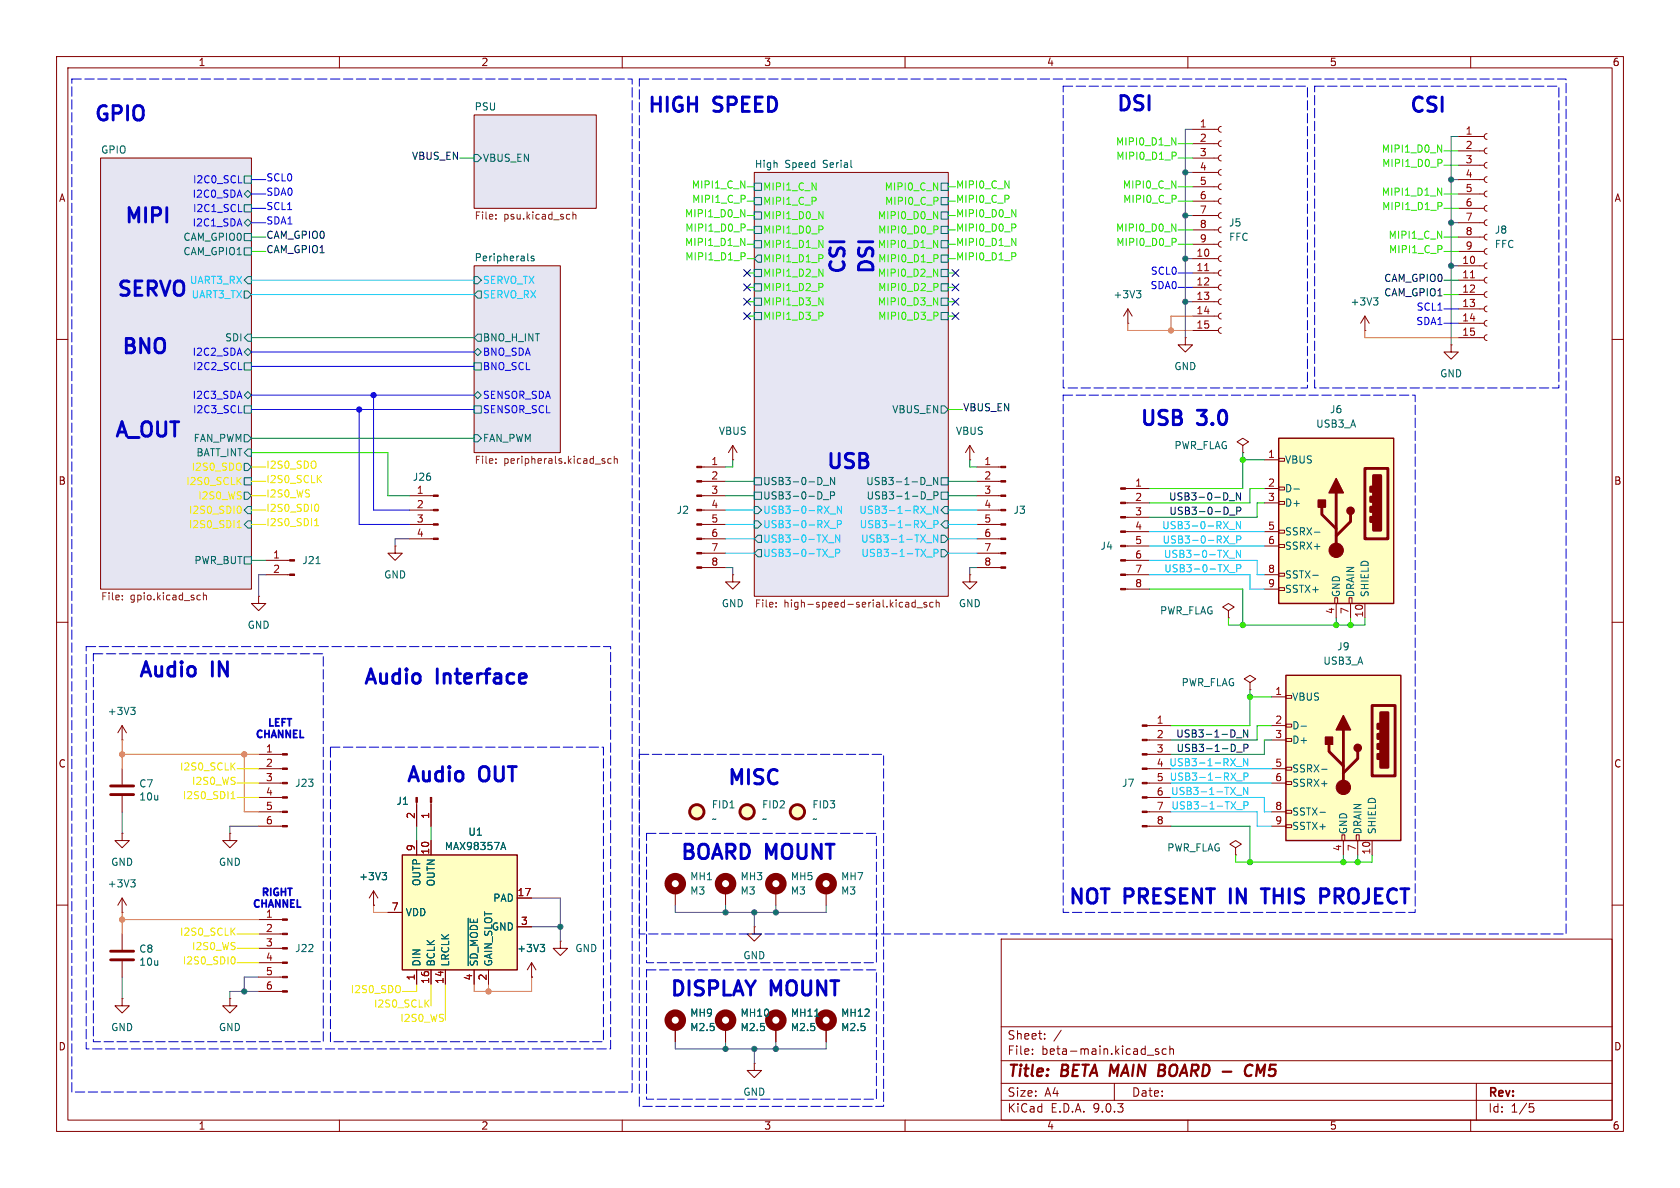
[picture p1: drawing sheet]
<svg xmlns="http://www.w3.org/2000/svg" width="297mm" height="210mm" viewBox="0 0 297 210" stroke-linecap="round" stroke-linejoin="round" font-family="sans-serif">
<g fill="none" stroke="#840000" stroke-width=".18">
<path d="M10 10h277v190h-277zM12 12h273v186h-273zM60 10v2M110 10v2M160 10v2M210 10v2M260 10v2M17.8 27.9h26.6v76.2h-26.6zM83.8 20.3h21.6v16.5h-21.6zM133.3 30.5h34.3v74.9h-34.3zM83.8 47h15.3v33h-15.3zM10 60h2"/>
<path d="M285 60h2M47 99.1h4.2M69.8 96.5v1.3h1.3l-1.3 1.3-1.2-1.3h1.2M69.8 96.5h.1M10 110h2M47 101.6h4.2M285 110h2M146 157.5v2.5M10 160h2M133.3 163.8v1.3h1.3l-1.3 1.3-1.2-1.3h1.2M133.3 163.8h.1M177 166h108v32h-108z"/>
<path d="M285 160h2M60 198v2M110 198v2M160 198v2M177 194.5h108M177 191.5h108M177 187.5h108M177 181.5h108M182.5 186.3v.1M182.5 185.5v.1M184.7 183.6v.1M184.7 182.8v.1"/>
<path d="M187.6 182.1l-1.3 2M197 191.5v3M202.8 186.5h1.2M204.8 185.5l-.3-.1-.3 .2 .1 .2 .5 .2v.3h-.6M206.2 185.5l-.5-.1-.2 .3v.4l.1 .2h.6M206.8 185.5l.2-.1 .4 .1 .1 .9M206.8 184.9v1.5M210 198v2M260 198v2M261 191.5v6.5M270.4 195.1h.7M270.5 195.7h.4l.3 .3-.2 .5-.5 .1"/>
</g>
<path d="M204.9 189.2h.6M205 188.2h.6M205.5 189.2l.3 .1M205.7 190.1l-1 .1M205.7 189.1l-.2 .1M221.2 190a.73 .73 0 0 1-.8 .1M221.4 188.4a.69 .69 0 0 0-1 .1M222.8 189.6l-.5-1.4-.2 2" fill="none" stroke="#840000" stroke-width=".4"/>
<g fill="#e5e5f2" stroke="#e5e5f2" stroke-width=".18">
<path d="M83.8 47h15.3v33h-15.3z"/>
<path d="M17.8 27.9h26.6v76.2h-26.6z"/>
<path d="M83.8 20.3h21.6v16.5h-21.6z"/>
</g>
<path d="M133.3 30.5h34.3v74.9h-34.3z" fill="#e6e6f3" stroke="#e6e6f3" stroke-width=".18"/>
<g fill="none" stroke="#006464" stroke-width=".18">
<path d="M43.2 36.2h1.2v1.3h-1.2zM43.2 39.4l.6-.7 .6 .7-.6 .6zM43.2 31.1h1.2v1.3h-1.2zM43.8 33.7l.6 .6-.6 .6-.6-.6zM83.8 27.3h.7l.6 .6-.6 .7h-.7zM133.3 32.4h1.3v1.3h-1.3zM133.3 34.9h1.3v1.3h-1.3zM133.3 37.5h1.3v1.2h-1.3zM166.4 32.4h1.2v1.3h-1.2zM166.4 34.9h1.2v1.3h-1.2zM166.4 37.5h1.2v1.2h-1.2zM43.2 51.4h.6l.6 .7-.6 .6h-.6z"/>
<path d="M43.2 41.3h1.2v1.2h-1.2zM43.2 43.8h1.2v1.3h-1.2zM43.8 48.9h.6v1.3h-.6l-.6-.7zM43.8 59.1h.6v1.2h-.6l-.6-.6zM83.8 48.9h.7l.6 .6-.6 .7h-.7zM84.5 51.4h.6v1.3h-.6l-.7-.6zM84.5 59.1h.6v1.2h-.6l-.7-.6zM93.3 45.9l.2 .2M94.4 45.3h-.3l-.2 .1 .1 .2 .4 .2v.3h-.5M133.3 40h1.3v1.3h-1.3zM133.3 42.5h1.3v1.3h-1.3zM133.3 47.6h1.3v1.3h-1.3z"/>
<path d="M133.3 50.2h1.3v1.2h-1.3zM133.3 52.7h1.3v1.3h-1.3zM133.3 55.2h1.3v1.3h-1.3zM134 45.1h.6v1.3h-.6l-.7-.7zM166.4 40h1.2v1.3h-1.2zM166.4 42.5h1.2v1.3h-1.2zM166.4 45.1h1.2v1.3h-1.2zM166.4 47.6h1.2v1.3h-1.2zM166.4 50.2h1.2v1.2h-1.2zM166.4 52.7h1.2v1.3h-1.2zM166.4 55.2h1.2v1.3h-1.2zM43.2 76.8h.6l.6 .7-.6 .6h-.6z"/>
<path d="M43.2 64.1h1.2v1.3h-1.2zM43.2 62.2l.6-.6 .6 .6-.6 .7zM43.2 71.8h1.2v1.2h-1.2zM43.2 69.9l.6-.7 .6 .7-.6 .6zM43.8 79.4h.6v1.2h-.6l-.6-.6zM83.8 76.8h.7l.6 .7-.6 .6h-.7zM83.8 64.1h1.3v1.3h-1.3zM83.8 62.2l.7-.6 .6 .6-.6 .7zM83.8 71.8h1.3v1.2h-1.3zM83.8 69.9l.7-.7 .6 .7-.6 .6zM166.4 71.8h.6l.6 .6-.6 .6h-.6zM43.2 98.4h1.2v1.3h-1.2z"/>
<path d="M43.2 84.5h1.2v1.2h-1.2zM43.2 81.9h.6l.6 .7-.6 .6h-.6zM43.2 87h.6l.6 .6-.6 .7h-.6zM43.8 89.5h.6v1.3h-.6l-.6-.6zM43.8 92.1h.6v1.2h-.6l-.6-.6zM55.9 99.6h.7M133.3 89.5h.7l.6 .7-.6 .6h-.7zM133.3 92.1h.7l.6 .6-.6 .6h-.7zM133.3 84.5h1.3v1.2h-1.3zM133.3 87h1.3v1.3h-1.3zM134 94.6h.6v1.3h-.6l-.7-.6zM134 97.2h.6v1.2h-.6l-.7-.6z"/>
<path d="M145.6 85.8h.9M145.6 88.3h.9M146.8 87.6l.6-.1 .2-.1-.1-.3-.7-.2v1.3M147.6 84.4v1.3l-.8-1.3v1.3M163.8 85.8h.9M163.8 88.3h1M165.1 87.6l.6-.1 .1-.1v-.3l-.7-.2v1.3M165.8 84.4v1.3l-.7-1.3v1.3M166.4 84.5h1.2v1.2h-1.2zM166.4 87h1.2v1.3h-1.2zM166.4 92.7l.6-.6h.6v1.2h-.6zM166.4 94.6h.6l.6 .7-.6 .6h-.6z"/>
<path d="M166.4 97.2h.6l.6 .6-.6 .6h-.6zM167 89.5h.6v1.3h-.6l-.6-.6z"/>
</g>
<g fill="none" stroke="#725600" stroke-width=".18">
<path d="M87.7 38v.1M87.7 38.6v.1M101.3 37.5v1.2M101.3 38l.2-.1 .3 .1v.7M87.7 81.8v.1M87.7 81.1v.2M106.6 81.5l.3 .1 .1 .1-.2 .2h-.3M106.6 81.1h.3M108.1 81.1h-.4l-.3 .2 .2 .6h.5M108.6 81.2l.2-.1h.3v.8M108.6 80.6v1.3M21.6 105.9v.1"/>
<path d="M21.6 105.3v.1M35.1 105.2l.3 .1M35.4 106h-.3M36 105.3l.1-.1 .3 .1 .1 .7M36 104.8v1.2M137.2 107.2v.1M137.2 106.5v.2M161.8 106.5h-.3l-.3 .2 .1 .6h.5M161.8 106v1.3M162.1 107.4h1M163.8 106.5h-.3l-.2 .2 .1 .1 .4 .2v.3h-.5M165 106.5h-.4l-.2 .2 .1 .6h.5"/>
<path d="M165.5 106.6l.2-.1h.3v.8M165.5 106v1.3"/>
</g>
<path d="M42.2 37.4h.6M42.2 32.3h.6M42.2 65.3h.6M42.2 73h.6" fill="none" stroke="#0c00ff" stroke-width=".18"/>
<path d="M41.9 93.3h.7M42 92.3l.3-.3v1.3M42.3 89.5a.79 .79 0 0 1 0 1.2" fill="none" stroke="#f0e803" stroke-width=".18"/>
<g fill="none" stroke="#2fe600" stroke-width=".18">
<path d="M144.8 37.4l.7 1.3v-1.3M165.1 37.4l.7 1.3v-1.3M144.8 42.5l.7 1.3v-1.3M144.8 47.6l.7 1.2v-1.2M144.8 52.6l.7 1.3v-1.3M145.4 40l.1 .2-.1 .4M145.4 45.1l.1 .2-.1 .3M145.4 50.2l.1 .2-.1 .3M145.4 55.3l.1 .1-.1 .4M165.1 42.5l.7 1.3v-1.3M165.1 47.6l.7 1.2v-1.2M165.1 52.6l.7 1.3v-1.3"/>
<path d="M165.7 40l.1 .2-.1 .4M165.7 45.1l.1 .2-.1 .3M165.7 50.2l.1 .2-.1 .3M165.7 55.3l.1 .1-.1 .4"/>
</g>
<g fill="none" stroke="#00c8f5" stroke-width=".18">
<path d="M146.5 96h.9M146.5 98.5h.9M146.8 90.9h.9M146.8 93.4h.9M147.7 97.8l.6-.1 .2-.2-.1-.3-.7-.1v1.3M148 92.7l.6-.1 .2-.2-.1-.3-.7-.1v1.3M148.5 94.6v1.2l-.8-1.2v1.2M148.8 89.5v1.2l-.8-1.2v1.2M163.8 90.9h.9M163.8 96h.9M163.8 93.4h1M163.8 98.5h1"/>
<path d="M165.1 92.7l.6-.1 .1-.2v-.3l-.7-.1v1.3M165.1 97.8l.6-.1 .1-.2v-.3l-.7-.1v1.3M165.8 89.5v1.2l-.7-1.2v1.2M165.8 94.6v1.2l-.7-1.2v1.2"/>
</g>
<g fill="#840000" stroke="#840000" stroke-width=".18">
<path d="M51.2 98.9h.9v.3h-.9z"/>
<path d="M51.2 101.5h.9v.2h-.9z"/>
</g>
<circle cx="146" cy="156.2" r="1.27" fill="none" stroke="#840000" stroke-width="1.3"/>
<path d="M226.1 77.5h20.3v29.2h-20.3z" fill="#ffffc2"/>
<g fill="none" stroke="#840000" stroke-width=".51">
<path d="M233.7 89.7v1.2l2.5 2.6M236.2 87.1v10.2M238.8 90.9v1.3l-2.6 2.5M241.3 82.8h4.1v12.5h-4.1zM242.3 86.1h.3v.8h-.3zM242.3 87.9h.3v.7h-.3zM242.3 89.7h.3v.7h-.3zM242.3 91.4h.3v.8h-.3z"/>
<circle cx="141" cy="143.5" r="1.27"/>
</g>
<path d="M242.8 84.1h1.3v9.6h-1.3z" fill="#840000" stroke="#840000" stroke-width=".51"/>
<g fill="none" stroke="#840000" stroke-width=".18">
<path d="M210.8 22.9h4.6M210.8 25.4h4.6M210.8 27.9h4.6M210.8 30.5h4.6M210.8 33h4.6M210.8 35.6h4.6M210.8 38.1h4.6M215.9 22.4l-.4 .1-.1 .4 .1 .3 .4 .2M215.9 24.9l-.4 .1-.1 .4 .1 .4 .4 .1M215.9 27.4l-.4 .2-.1 .3 .1 .4 .4 .1M215.9 30l-.4 .1-.1 .4 .1 .3 .4 .2M215.9 32.5l-.4 .2-.1 .3 .1 .4 .4 .1"/>
<path d="M215.9 35.1l-.4 .1-.1 .4 .1 .3 .4 .2M215.9 37.6l-.4 .1-.1 .4 .1 .4 .4 .1M257.8 24.1h4.6M257.8 26.7h4.6M257.8 29.2h4.6M257.8 31.8h4.6M257.8 34.3h4.6M257.8 36.8h4.6M257.8 39.4h4.6M262.9 23.6l-.4 .2-.1 .3 .1 .4 .4 .1M262.9 26.2l-.4 .1-.1 .4 .1 .3 .4 .2M262.9 28.7l-.4 .2-.1 .3 .1 .4 .4 .1"/>
<path d="M262.9 31.2l-.4 .2-.1 .4 .1 .3 .4 .2M262.9 33.8l-.4 .1-.1 .4 .1 .3 .4 .2M262.9 36.3l-.4 .2-.1 .3 .1 .4 .4 .1M262.9 38.9l-.4 .1-.1 .4 .1 .3 .4 .2M199.4 57.2h.1M199.4 54.6l-.8 1.3M199.4 54.6l.8 1.3M199.4 54.6v2.6M209.5 59.7v1.3h1.3l-1.3 1.2-1.2-1.2h1.2M209.5 59.7h.1M210.8 40.6h4.6M210.8 43.2h4.6"/>
<path d="M210.8 45.7h4.6M210.8 48.3h4.6M210.8 50.8h4.6M210.8 53.3h4.6M210.8 55.9h4.6M210.8 58.4h4.6M215.9 40.1l-.4 .2-.1 .3 .1 .4 .4 .1M215.9 42.7l-.4 .1-.1 .4 .1 .3 .4 .2M215.9 45.2l-.4 .2-.1 .3 .1 .4 .4 .1M215.9 47.8l-.4 .1-.1 .4 .1 .3 .4 .2M215.9 50.3l-.4 .1-.1 .4 .1 .4 .4 .1M215.9 52.8l-.4 .2-.1 .3 .1 .4 .4 .1"/>
<path d="M215.9 55.4l-.4 .1-.1 .4 .1 .3 .4 .2M215.9 57.9l-.4 .2-.1 .3 .1 .4 .4 .1M241.3 58.4h.1M241.3 55.9v2.5M241.3 55.9l-.8 1.3M241.3 55.9l.8 1.3M257.8 41.9h4.6M257.8 44.5h4.6M257.8 47h4.6M257.8 49.5h4.6M257.8 52.1h4.6M257.8 54.6h4.6"/>
<path d="M257.8 57.2h4.6M257.8 59.7h4.6M262.9 41.4l-.4 .2-.1 .3 .1 .4 .4 .1M262.9 43.9l-.4 .2-.1 .4 .1 .3 .4 .2M262.9 46.5l-.4 .1-.1 .4 .1 .3 .4 .2M262.9 49l-.4 .2-.1 .3 .1 .4 .4 .1M262.9 51.6l-.4 .1-.1 .4 .1 .3 .4 .2M262.9 54.1l-.4 .2-.1 .3 .1 .4 .4 .1M262.9 56.6l-.4 .2-.1 .4 .1 .3 .4 .2M262.9 59.2l-.4 .1-.1 .4 .1 .3 .4 .2M129.5 78.7l-.7 1.3M129.5 78.7l.8 1.3"/>
<path d="M129.5 78.7v2.6M171.4 78.7l-.7 1.3M171.4 78.7l.8 1.3M171.4 78.7v2.6M219.7 78.7l-1-.6 1-.6 1 .6-1 .6v1.3M256.5 61v1.2h1.3l-1.3 1.3-1.2-1.3h1.2M256.5 61h.1M129.5 81.3h.1M171.4 81.3h.1M172.7 82.6h4.2M172.7 85.1h4.2M172.7 87.6h4.2"/>
<path d="M172.7 90.2h4.2M172.7 92.7h4.2M172.7 95.3h4.2M172.7 97.8h4.2M199 86.4h4.2M199 88.9h4.2M199 94h4.2M199 96.5h4.2M199 91.4h4.2M199 99.1h4.2M219.7 80h.1M223.5 81.3h2.6"/>
<path d="M223.5 86.4h2.6M223.5 88.9h2.6M223.5 94h2.6M223.5 96.5h2.6M226.1 81h1v.5h-1zM226.1 86.1h1v.5h-1zM226.1 88.6h1v.6h-1zM226.1 93.7h1v.5h-1zM226.1 96.3h1v.5h-1zM45.7 105.4v1.3h1.3l-1.3 1.3-1.3-1.3h1.3M45.7 105.4h.1M129.5 101.6v1.3h1.3l-1.3 1.2-1.2-1.2h1.2"/>
<path d="M129.5 101.6h.1M171.4 101.6v1.3h1.3l-1.3 1.2-1.2-1.2h1.2M171.4 101.6h.1M172.7 100.3h4.2M199 101.6h4.2M199 104.1h4.2M217.2 108l-1-.7 1-.6 1 .6-1 .7v1.2M217.2 109.2h.1M223.5 101.6h2.6M223.5 104.1h2.6M226.1 101.3h1v.6h-1zM226.1 103.9h1v.5h-1z"/>
<path d="M236 105.7h.5v1h-.5zM236.2 106.7v2.5M238.5 105.7h.5v1h-.5zM238.8 106.7v2.5M241.3 106.7v2.5M202.8 128.3h4.2M202.8 130.8h4.2M202.8 133.4h4.2M202.8 135.9h4.2M202.8 138.4h4.2M221 120.7l-1-.7 1-.6 1 .6-1 .7v1.2M221 121.9h.1"/>
<path d="M119.4 157.5v2.5M137.2 157.5v2.5M202.8 141h4.2M202.8 143.5h4.2M202.8 146.1h4.2M218.4 149.9l-1-.7 1-.6 1.1 .6-1.1 .7v1.2M218.4 151.1h.1M119.4 181.6v2.6M128.3 181.6v2.6M133.3 188v1.2h1.3l-1.3 1.3-1.2-1.3h1.2M133.3 188h.1M146 181.6v2.6"/>
</g>
<path d="M226.1 77.5h20.3v29.2h-20.3z" fill="none" stroke="#840000" stroke-width=".25"/>
<g fill="#840000" stroke="#840000" stroke-width=".25">
<path d="M236.2 84.6l1.3 2.5h-2.6z"/>
<path d="M233 88.4h1.3v1.3h-1.3z"/>
<circle cx="238.8" cy="90.3" r=".63"/>
</g>
<g fill="#840000" stroke="#840000" stroke-width=".18">
<path d="M176.9 82.4h.9v.3h-.9z"/>
<path d="M176.9 85h.9v.2h-.9z"/>
<path d="M176.9 87.5h.9v.3h-.9z"/>
<path d="M176.9 90h.9v.3h-.9z"/>
<path d="M176.9 92.6h.9v.2h-.9z"/>
<path d="M176.9 95.1h.9v.3h-.9z"/>
<path d="M176.9 97.7h.9v.2h-.9z"/>
<path d="M176.9 100.2h.9v.3h-.9z"/>
<path d="M201.9 128.1h.9v.3h-.9z"/>
<path d="M201.9 130.7h.9v.2h-.9z"/>
<path d="M201.9 133.2h.9v.3h-.9z"/>
<path d="M201.9 135.8h.9v.2h-.9z"/>
<path d="M201.9 138.3h.9v.3h-.9z"/>
<path d="M201.9 140.8h.9v.3h-.9z"/>
<path d="M201.9 143.4h.9v.2h-.9z"/>
<path d="M201.9 145.9h.9v.3h-.9z"/>
<path d="M198.1 86.2h.9v.3h-.9z"/>
<path d="M198.1 88.8h.9v.2h-.9z"/>
<path d="M198.1 91.3h.9v.3h-.9z"/>
<path d="M198.1 93.9h.9v.2h-.9z"/>
<path d="M198.1 96.4h.9v.2h-.9z"/>
<path d="M198.1 98.9h.9v.3h-.9z"/>
<path d="M198.1 101.5h.9v.2h-.9z"/>
<path d="M198.1 104h.9v.3h-.9z"/>
<circle cx="236.2" cy="97.3" r="1.27"/>
</g>
<path d="M200.9 51.4h.8l-.4 .5M201.4 51.9l.3 .2v.3l-.3 .2M242.8 52.6h.8l-.4 .5M243.4 53.1l.2 .3v.3l-.2 .2M228.7 86.5h1M232.4 94.1h.9M232.1 101.7h.9" fill="none" stroke="#006464" stroke-width=".18"/>
<g fill="none" stroke="#840000" stroke-width="1.3">
<circle cx="119.4" cy="156.2" r="1.27"/>
<circle cx="137.2" cy="156.2" r="1.27"/>
<circle cx="119.4" cy="180.3" r="1.27"/>
<circle cx="128.3" cy="180.3" r="1.27"/>
<circle cx="146" cy="180.3" r="1.27"/>
</g>
<path d="M213 47.8h.7M260 49.1h.7" fill="none" stroke="#a90000" stroke-width=".18"/>
<circle cx="141" cy="143.5" r="1.27" fill="#ffffc2" stroke="#ffffc2" stroke-width=".18"/>
<path d="M227.3 119.4h20.3v29.2h-20.3z" fill="#ffffc2"/>
<g fill="none" stroke="#840000" stroke-width=".51">
<path d="M19.6 138.9h4M234.9 131.6v1.2l2.6 2.6M237.5 129v10.2M240 132.8v1.3l-2.5 2.6M242.6 124.7h4v12.5h-4zM243.6 128h.2v.8h-.2zM243.6 129.8h.2v.8h-.2zM243.6 131.6h.2v.7h-.2zM243.6 133.4h.2v.7h-.2zM19.6 140.5h4"/>
<circle cx="123.2" cy="143.5" r="1.27"/>
<circle cx="132.1" cy="143.5" r="1.27"/>
</g>
<path d="M244.1 126h1.3v9.6h-1.3z" fill="#840000" stroke="#840000" stroke-width=".51"/>
<g fill="none" stroke="#840000" stroke-width=".18">
<path d="M72.4 87.6h4.2M72.4 90.2h4.2M72.4 92.7h4.2M72.4 95.3h4.2M124.1 82.6h4.2M124.1 85.1h4.2M124.1 87.6h4.2M124.1 90.2h4.2M124.1 92.7h4.2M124.1 95.3h4.2M124.1 97.8h4.2M124.1 100.3h4.2"/>
<path d="M21.6 130.8h.1M21.6 128.3v2.5M21.6 135.9v2.8M21.6 128.3l-.8 1.2M21.6 128.3l.8 1.2M45.7 135.9h4.2M45.7 138.4h4.2M45.7 133.4h4.2M224.8 123.2h2.5M224.8 128.3h2.5M224.8 130.8h2.5M224.8 135.9h2.5"/>
<path d="M224.8 138.4h2.5M227.3 122.9h1v.5h-1zM227.3 128h1v.5h-1zM227.3 130.6h1v.5h-1zM227.3 135.6h1v.5h-1zM227.3 138.2h1v.5h-1zM21.6 147.3v1.3h1.3l-1.3 1.3-1.3-1.3h1.3M21.6 147.3h.1M21.6 158.8l-.8 1.2M21.6 158.8l.8 1.2M21.6 140.7v2.8M21.6 158.8v2.5"/>
<path d="M40.6 147.3v1.3h1.3l-1.3 1.3-1.2-1.3h1.2M40.6 147.3h.1M45.7 143.5h4.2M45.7 146.1h4.2M45.7 141h4.2M66 157.5l-.7 1.3M66 157.5l.8 1.3M66 157.5v2.5M73.7 141.8v4.3M76.2 141.8v4.3M128.3 157.5v2.5M224.8 143.5h2.5"/>
<path d="M224.8 146.1h2.5M227.3 143.3h1v.5h-1zM227.3 145.8h1v.5h-1zM237.2 147.6h.5v1h-.5zM237.5 148.6v2.5M239.8 147.6h.5v1h-.5zM240 148.6v2.5M242.6 148.6v2.5M21.6 161.3h.1M21.6 176.5v1.3h1.3l-1.3 1.3-1.3-1.3h1.3M21.6 176.5h.1M40.6 176.5v1.3h1.3l-1.3 1.3-1.2-1.3h1.2"/>
<path d="M40.6 176.5h.1M45.7 162.6h4.2M45.7 165.1h4.2M45.7 167.6h4.2M45.7 170.2h4.2M45.7 172.7h4.2M45.7 175.3h4.2M66 160h.1M99.1 166.4v1.2h1.2l-1.2 1.3-1.3-1.3h1.3M99.1 166.4h.1M137.2 181.6v2.6"/>
</g>
<path d="M227.3 119.4h20.3v29.2h-20.3z" fill="none" stroke="#840000" stroke-width=".25"/>
<g fill="#840000" stroke="#840000" stroke-width=".25">
<path d="M237.5 126.5l1.3 2.5h-2.6z"/>
<path d="M234.3 130.3h1.3v1.3h-1.3z"/>
<circle cx="240" cy="132.2" r=".63"/>
</g>
<g fill="#840000" stroke="#840000" stroke-width=".18">
<path d="M123.2 82.4h.9v.3h-.9z"/>
<path d="M123.2 85h.9v.2h-.9z"/>
<path d="M123.2 87.5h.9v.3h-.9z"/>
<path d="M123.2 90h.9v.3h-.9z"/>
<path d="M123.2 92.6h.9v.2h-.9z"/>
<path d="M123.2 95.1h.9v.3h-.9z"/>
<path d="M123.2 97.7h.9v.2h-.9z"/>
<path d="M123.2 100.2h.9v.3h-.9z"/>
<path d="M76.1 141h.2v.8h-.2z"/>
<path d="M73.5 141h.3v.8h-.3z"/>
<path d="M49.9 133.2h.9v.3h-.9z"/>
<path d="M49.9 135.8h.9v.2h-.9z"/>
<path d="M49.9 138.3h.9v.3h-.9z"/>
<path d="M49.9 140.8h.9v.3h-.9z"/>
<path d="M49.9 143.4h.9v.2h-.9z"/>
<path d="M49.9 145.9h.9v.3h-.9z"/>
<path d="M76.6 87.5h.9v.3h-.9z"/>
<path d="M76.6 90h.9v.3h-.9z"/>
<path d="M76.6 92.6h.9v.2h-.9z"/>
<path d="M76.6 95.1h.9v.3h-.9z"/>
<path d="M49.9 162.4h.9v.3h-.9z"/>
<path d="M49.9 165h.9v.2h-.9z"/>
<path d="M49.9 167.5h.9v.3h-.9z"/>
<path d="M49.9 170.1h.9v.2h-.9z"/>
<path d="M49.9 172.6h.9v.2h-.9z"/>
<path d="M49.9 175.1h.9v.3h-.9z"/>
<circle cx="237.5" cy="139.2" r="1.27"/>
</g>
<path d="M23.1 125h.8l-.4 .5M23.6 125.5l.3 .3v.3l-.3 .2M230 128.4h1M233.6 136h1M23.1 155.5h.8l-.4 .5M23.6 156l.3 .2v.3l-.3 .3M67.6 154.2h.7l-.4 .5M68.1 154.7l.2 .3v.3l-.2 .2M233.3 143.6h1M144 179.6h.8" fill="none" stroke="#006464" stroke-width=".18"/>
<g fill="none" stroke="#840000" stroke-width="1.3">
<circle cx="128.3" cy="156.2" r="1.27"/>
<circle cx="137.2" cy="180.3" r="1.27"/>
</g>
<g fill="#ffffc2" stroke="#ffffc2" stroke-width=".18">
<circle cx="123.2" cy="143.5" r="1.27"/>
<circle cx="132.1" cy="143.5" r="1.27"/>
</g>
<path d="M71.1 151.1h20.3v20.4h-20.3z" fill="#ffffc2"/>
<path d="M71.1 151.1h20.3v20.4h-20.3z" fill="none" stroke="#840000" stroke-width=".25"/>
<g fill="none" stroke="#840000" stroke-width=".18">
<path d="M73.7 142.2v3.9M73.7 148.6v2.5M76.2 142.2v3.9M76.2 148.6v2.5M91.4 158.8h2.6M21.6 165.1v2.8M21.6 169.9v2.8M66 160h.1M68.6 161.3h2.5M73.7 171.5v2.5M76.2 171.5v2.5M78.7 171.5v2.5"/>
<path d="M83.8 171.5v2.5M86.4 171.5v2.5M91.4 163.8h2.6M94 172.7h.1M94 170.2l-.8 1.3M94 170.2l.7 1.3M94 170.2v2.5M119.4 181.6v2.6M128.3 181.6v2.6M137.2 181.6v2.6M146 181.6v2.6"/>
</g>
<path d="M67.6 154.2h.7l-.4 .5M68.1 154.7l.2 .3v.3l-.2 .2M88.7 149.8h.6M89 148.9l.4 1.3M82.8 162.3v8.4M95.5 166.9h.8l-.4 .5M96 167.4l.3 .3v.3l-.3 .2M144 179.6h.8" fill="none" stroke="#006464" stroke-width=".18"/>
<path d="M19.6 168.1h4M19.6 169.7h4" fill="none" stroke="#840000" stroke-width=".51"/>
<g fill="none" stroke="#2fe600" stroke-width=".18">
<path d="M131 37.1l.7 1.2v-1.2M131.6 39.7l.1 .1-.1 .4M132.1 38.1h1.2M132.1 35.6h1.2M132.1 33h1.2M167.6 38.1h1.3M167.6 35.6h1.3M167.6 33h1.3M178.9 37.1l.7 1.2v-1.2M179.5 39.7l.1 .1-.1 .4M207.2 24.4l.7 1.2v-1.2M207.2 39.6l.7 1.3v-1.3"/>
<path d="M207.8 27l.1 .1-.1 .4M208.3 35.6h2.5M208.3 33h2.5M208.3 25.4h2.5M208.3 27.9h2.5M254.1 33.3l.8 1.2v-1.2M254.1 25.6l.8 1.3v-1.3M254.8 35.9l.1 .1-.1 .4M254.8 28.2l.1 .2-.1 .4M255.3 36.8h2.5M255.3 34.3h2.5M255.3 26.7h2.5"/>
<path d="M255.3 29.2h2.5M131 42.1l.7 1.3v-1.3M131.6 44.7l.1 .2-.1 .4M132.1 50.8h1.2M132.1 45.7h1.2M132.1 48.3h1.2M132.1 55.9h1.2M132.1 40.6h1.2M132.1 43.2h1.2M132.1 53.3h1.2M167.6 50.8h1.3M167.6 45.7h1.3"/>
<path d="M167.6 48.3h1.3M167.6 55.9h1.3M167.6 40.6h1.3M167.6 43.2h1.3M167.6 53.3h1.3M178.9 42.1l.7 1.3v-1.3M179.5 44.7l.1 .2-.1 .4M207.8 42.2l.1 .2-.1 .3M208.3 40.6h2.5M208.3 43.2h2.5M255.3 44.5h2.5M255.3 41.9h2.5"/>
</g>
<path d="M217.3 88.5h1M217.4 91h.9M218.6 90.3h.6l.2-.2-.1-.3-.7-.1v1.2M219.3 87.1v1.3l-.7-1.3v1.3M218.6 130.4h.9M218.6 133h1M219.9 132.2h.6l.1-.2v-.3l-.7-.1v1.2M220.6 129v1.3l-.7-1.3v1.3" fill="none" stroke="#0f0f0f" stroke-width=".18"/>
<g fill="none" stroke="#00c8f5" stroke-width=".18">
<path d="M44.4 52.1h39.4M44.4 49.5h39.4M128.3 90.2h5M128.3 92.7h5M128.3 97.8h5M128.3 95.3h5M167.6 90.2h5.1M167.6 92.7h5.1M167.6 97.8h5.1M167.6 95.3h5.1M203.2 99.1h19v2.5h1.3M203.2 96.5h20.3"/>
<path d="M203.2 94h20.3M217.3 98.7h1M217.3 93.6h1M217.4 96.1h.9M218.6 95.4l.6-.1 .2-.1-.1-.3-.7-.2v1.3M219.3 92.2v1.3l-.7-1.3v1.3M219.3 97.3v1.2l-.7-1.2v1.2M203.2 101.6h17.8v2.5h2.5M217.4 101.2h.9M218.6 100.5l.6-.1 .2-.2-.1-.3-.7-.1v1.3M207 138.4h17.8M207 135.9h17.8"/>
<path d="M218.6 135.5h.9M218.6 138h1M219.9 137.3h.6l.1-.2v-.3l-.7-.2v1.3M220.6 134.1v1.3l-.7-1.3v1.3M220.6 139.2v1.3l-.7-1.3v1.3M207 141h16.5v2.5h1.3M207 143.5h15.2v2.6h2.6M218.6 140.6h.9M218.6 143.1h1M219.9 142.4l.6-.1 .1-.1v-.4l-.7-.1v1.3"/>
</g>
<g fill="none" stroke="#f0e803" stroke-width=".18">
<path d="M44.4 82.6h2.6M44.4 92.7h2.6M44.4 90.2h2.6M44.4 87.6h2.6M44.4 85.1h2.6M55.6 92.9h.7M55.7 92l.3-.3v1.2M56 89.1a.79 .79 0 0 1 0 1.3M41.9 135.9h3.8M41.9 138.4h3.8M40.8 141.2h.8M41 140.2l.2-.3v1.3"/>
<path d="M41.9 141h3.8M41.3 169.1a.79 .79 0 0 1 0 1.3M41.9 165.1h3.8M41.9 167.6h3.8M41.9 170.2h3.8M73.7 174v1.3h-2.6M76.2 174v3.8M78.7 174v6.3"/>
</g>
<g fill="none" stroke="#009600" stroke-width=".18">
<path d="M81.3 27.9h2.5M44.4 44.5h2.6M44.4 41.9h2.6M44.4 59.7h39.4M255.3 49.5h2.5M255.3 52.1h2.5M44.4 77.5h39.4M167.6 72.4h2.6M44.4 99.1h2.6M44.4 80h24.2v7.6h3.8M128.3 85.1h5M128.3 87.6h5"/>
<path d="M129.5 81.3v1.3h-1.2M167.6 85.1h5.1M167.6 87.6h5.1M171.4 81.3v1.3h1.3M219.7 80v6.4h-16.5M219.7 81.3h3.8M223.5 86.4h-2.5v2.5h-17.8M223.5 88.9h-1.3v2.5h-19M203.2 104.1h16.5v6.4M217.2 109.2v1.3h24.1v-1.3M236.2 109.2v1.3M238.8 109.2v1.3"/>
<path d="M221 121.9v6.4h-14M221 123.2h3.8M224.8 128.3h-2.6v2.5h-15.2M224.8 130.8h-1.3v2.6h-16.5M73.7 146.1v2.5M76.2 146.1v2.5M207 146.1h14v6.3M218.4 151.1v1.3h24.2v-1.3M237.5 151.1v1.3M240 151.1v1.3"/>
</g>
<g fill="none" stroke="#484848" stroke-width=".18">
<path d="M209.5 38.1h1.3M209.5 30.5h1.3M210.8 22.9h-1.3v36.8M256.5 39.4h1.3M256.5 31.8h1.3M257.8 24.1h-1.3v36.9M209.5 45.7h1.3M209.5 53.3h1.3M256.5 47h1.3M72.4 95.3h-2.6v1.2M47 101.6h-1.3v3.8M128.3 100.3h1.2v1.3"/>
<path d="M172.7 100.3h-1.3v1.3M21.6 143.5v3.8M45.7 146.1h-5.1v1.2M94 158.8h5.1v7.6M21.6 172.7v3.8M45.7 175.3h-5.1v1.2M45.7 172.7h-2.5v2.6M94 163.8h5.1M119.4 160v1.3h26.6v-1.3M128.3 160v1.3M133.3 161.3v2.5M137.2 160v1.3"/>
<path d="M119.4 184.2v1.2h26.6v-1.2M128.3 184.2v1.2M133.3 185.4v2.6M137.2 184.2v1.2"/>
</g>
<path d="M199.4 57.2v1.2h11.4M210.8 55.9h-3.8v2.5M241.3 58.4v1.3h16.5M21.6 133.4h24.1M21.6 130.8v5.1M43.2 133.4v10.1h2.5M21.6 161.3v3.8M21.6 162.6h24.1M66 160v1.3h2.6M86.4 174v1.3M94 172.7v2.6h-10.2v-1.3" fill="none" stroke="#ff7d13" stroke-width=".18"/>
<g fill="none" stroke="#0c00ff" stroke-width=".18">
<path d="M44.4 34.3h2.6M44.4 31.8h2.6M44.4 36.8h2.6M44.4 39.4h2.6M208.3 48.3h2.5M208.3 50.8h2.5M255.3 57.2h2.5M255.3 54.6h2.5M44.4 72.4h39.4M44.4 69.9h39.4M44.4 64.8h39.4M44.4 62.2h39.4"/>
<path d="M63.5 72.4v20.3h8.9M66 69.9v20.3h6.4"/>
</g>
<g fill="none" stroke="#000084" stroke-width=".18">
<path d="M131.5 50.2l1.2 1.2M131.5 47.7l1.2 1.2M131.5 55.3l1.2 1.2M131.5 52.7l1.2 1.2M132.7 50.2l-1.2 1.2M132.7 47.7l-1.2 1.2M132.7 55.3l-1.2 1.2M132.7 52.7l-1.2 1.2M168.3 52.7l1.2 1.2M168.3 55.3l1.2 1.2M168.3 47.7l1.2 1.2M168.3 50.2l1.2 1.2"/>
<path d="M169.5 52.7l-1.2 1.2M169.5 55.3l-1.2 1.2M169.5 47.7l-1.2 1.2M169.5 50.2l-1.2 1.2"/>
</g>
<path d="M223 157.1h1.4M223.7 157.1v2.5M233.5 157.1h.9a.69 .69 0 0 1 .5 .7 .69 .69 0 0 1-.5 .6h-.9" fill="none" stroke="#0000c2" stroke-width=".51"/>
<path d="M12.7 14h99.1v179h-99.1zM113 14h163.9v151.1h-163.9zM188 15.2h43.1v53.4h-43.1zM232.4 15.2h43.2v53.4h-43.2zM188 69.9h62.2v91.4h-62.2zM15.2 114.3h92.7v71.1h-92.7zM16.5 115.6h40.6v68.6h-40.6zM58.4 132.1h48.3v52.1h-48.3zM113 133.4h43.2v62.2h-43.2zM114.3 147.3h40.6v22.9h-40.6zM114.3 171.5h40.6v22.8h-40.6z" fill="none" stroke="#0000c2" stroke-width=".18" stroke-dasharray="1.7 .6"/>
<g fill="#484848" stroke="#484848" stroke-width=".18">
<circle cx="256.5" cy="39.4" r=".46"/>
<circle cx="256.5" cy="31.8" r=".46"/>
<circle cx="256.5" cy="47" r=".46"/>
<circle cx="209.5" cy="45.7" r=".46"/>
<circle cx="209.5" cy="38.1" r=".46"/>
<circle cx="209.5" cy="30.5" r=".46"/>
<circle cx="209.5" cy="53.3" r=".46"/>
<circle cx="128.3" cy="185.4" r=".46"/>
<circle cx="137.2" cy="185.4" r=".46"/>
<circle cx="133.3" cy="185.4" r=".46"/>
<circle cx="133.3" cy="161.3" r=".46"/>
<circle cx="137.2" cy="161.3" r=".46"/>
<circle cx="128.3" cy="161.3" r=".46"/>
<circle cx="99.1" cy="163.8" r=".46"/>
<circle cx="43.2" cy="175.3" r=".46"/>
</g>
<g fill="#009600" stroke="#009600" stroke-width=".18">
<circle cx="221" cy="152.4" r=".46"/>
<circle cx="240" cy="152.4" r=".46"/>
<circle cx="237.5" cy="152.4" r=".46"/>
<circle cx="238.8" cy="110.5" r=".46"/>
<circle cx="221" cy="123.2" r=".46"/>
<circle cx="236.2" cy="110.5" r=".46"/>
<circle cx="219.7" cy="81.3" r=".46"/>
<circle cx="219.7" cy="110.5" r=".46"/>
</g>
<g fill="#ff7d13" stroke="#ff7d13" stroke-width=".18">
<circle cx="207" cy="58.4" r=".46"/>
<circle cx="86.4" cy="175.3" r=".46"/>
<circle cx="43.2" cy="133.4" r=".46"/>
<circle cx="21.6" cy="162.6" r=".46"/>
<circle cx="21.6" cy="133.4" r=".46"/>
</g>
<g fill="#0c00ff" stroke="#0c00ff" stroke-width=".18">
<circle cx="63.5" cy="72.4" r=".46"/>
<circle cx="66" cy="69.9" r=".46"/>
</g>
<g font-size="3.5" fill="#0000c2">
<text x="16.4" y="22.1">GPIO</text>
<text x="114.2" y="20.6">HIGH</text>
<text x="126.2" y="20.6">SPEED</text>
<text x="197.1" y="20.3">DSI</text>
<text x="248.9" y="20.6">CSI</text>
<text x="21.7" y="40.1">MIPI</text>
<text x="20.4" y="53.1">SERVO</text>
<text x="150.1" y="48.8" transform="rotate(-90 150.1 48.8)">CSI</text>
<text x="155.2" y="48.8" transform="rotate(-90 155.2 48.8)">DSI</text>
<text x="21.2" y="63.3">BNO</text>
<text x="20" y="78">A_OUT</text>
<text x="201.2" y="76">USB</text>
<text x="211.8" y="76">3.0</text>
<text x="145.8" y="83.6">USB</text>
<text x="24.2" y="120.4">Audio</text>
<text x="37.4" y="120.4">IN</text>
<text x="64" y="121.7">Audio</text>
<text x="77.2" y="121.7">Interface</text>
<text x="71.5" y="138.9">Audio</text>
<text x="84.8" y="138.9">OUT</text>
<text x="128.3" y="139.5">MISC</text>
<text x="120" y="152.7">BOARD MOUNT</text>
<text x="188.6" y="160.5">NOT</text>
<text x="198.8" y="160.5">PRESENT</text>
<text x="218.4" y="160.5">IN</text>
<text x="225.2" y="160.5">THIS</text>
<text x="236.4" y="160.5">PROJECT</text>
<text x="118.2" y="176.8">DISPLAY</text>
<text x="136.2" y="176.8">MOUNT</text>
</g>
<g font-size="2.8" fill="#840000">
<text x="178" y="190.9">Title:</text>
<text x="187.7" y="190.9">BETA MAIN</text>
<text x="206.4" y="190.9">BOARD -</text>
<text x="223.3" y="190.9">CM5</text>
</g>
<g font-size="2.1" fill="#840000">
<text x="178" y="184">Sheet:</text>
<text x="178" y="186.7">File:</text>
<text x="184.1" y="186.7">beta-main.kicad_sch</text>
<text x="178" y="196.9">KiCad</text>
<text x="178" y="194.1">Size:</text>
<text x="184.7" y="194.1">A4</text>
<text x="185.7" y="196.9">E.D.A.</text>
<text x="193.3" y="196.9">9.0.3</text>
<text x="200" y="194.1">Date:</text>
<text x="263" y="194.3">Rev:</text>
<text x="263" y="196.9">Id:</text>
<text x="267.1" y="196.9">1/5</text>
</g>
<g font-size="1.8" fill="#840000">
<text x="35" y="11.9">1</text>
<text x="85" y="11.9">2</text>
<text x="135" y="11.9">3</text>
<text x="185" y="11.9">4</text>
<text x="235" y="11.9">5</text>
<text x="285" y="11.9">6</text>
<text x="10.3" y="35.9">A</text>
<text x="285.3" y="35.9">A</text>
<text x="10.3" y="85.9">B</text>
<text x="285.3" y="85.9">B</text>
<text x="10.3" y="135.9">C</text>
<text x="285.3" y="135.9">C</text>
<text x="10.3" y="185.9">D</text>
<text x="285.3" y="185.9">D</text>
<text x="35" y="199.9">1</text>
<text x="85" y="199.9">2</text>
<text x="135" y="199.9">3</text>
<text x="185" y="199.9">4</text>
<text x="235" y="199.9">5</text>
<text x="285" y="199.9">6</text>
</g>
<g font-size="1.8" fill="#006464">
<text x="83.8" y="19.6">PSU</text>
<text x="17.8" y="27.2">GPIO</text>
<text x="85.3" y="28.8">VBUS_EN</text>
<text x="133.3" y="29.8">High</text>
<text x="138.8" y="29.8">Speed</text>
<text x="145.6" y="29.8">Serial</text>
<text x="217.2" y="40.2">J5</text>
<text x="264.2" y="41.5">J8</text>
<text x="32.3" y="42.8">CAM_GPIO0</text>
<text x="32.3" y="45.3">CAM_GPIO1</text>
<text x="83.8" y="46.3">Peripherals</text>
<text x="217.2" y="42.8">FFC</text>
<text x="264.2" y="44">FFC</text>
<text x="196.7" y="52.9">+3V3</text>
<text x="238.7" y="54.2">+3V3</text>
<text x="39.7" y="60.6">SDI</text>
<text x="85.3" y="60.6">BNO_H_INT</text>
<text x="207.5" y="65.6">GND</text>
<text x="254.5" y="66.9">GND</text>
<text x="127" y="77.1">VBUS</text>
<text x="157.6" y="73.3">VBUS_EN</text>
<text x="168.9" y="77.1">VBUS</text>
<text x="232.6" y="75.8">USB3_A</text>
<text x="235" y="73.3">J6</text>
<text x="34.1" y="78.3">FAN_PWM</text>
<text x="34.6" y="80.9">BATT_INT</text>
<text x="85.3" y="78.3">FAN_PWM</text>
<text x="207.5" y="79.6">PWR_FLAG</text>
<text x="227.1" y="82.1">VBUS</text>
<text x="72.9" y="85.2">J26</text>
<text x="134.8" y="86">USB3-0-D_N</text>
<text x="134.8" y="88.5">USB3-0-D_P</text>
<text x="153" y="86">USB3-1-D_N</text>
<text x="153.1" y="88.5">USB3-1-D_P</text>
<text x="227.1" y="87.2">D-</text>
<text x="227.1" y="89.8">D+</text>
<text x="119.5" y="91">J2</text>
<text x="179.1" y="91">J3</text>
<text x="227.1" y="94.8">SSRX-</text>
<text x="34.3" y="99.9">PWR_BUT</text>
<text x="53.3" y="99.9">J21</text>
<text x="194.5" y="97.4">J4</text>
<text x="227.1" y="97.4">SSRX+</text>
<text x="67.8" y="102.5">GND</text>
<text x="127.5" y="107.5">GND</text>
<text x="169.4" y="107.5">GND</text>
<text x="227.1" y="102.5">SSTX-</text>
<text x="227.1" y="105">SSTX+</text>
<text x="237.1" y="105.7" transform="rotate(-90 237.1 105.7)">GND</text>
<text x="239.6" y="105.7" transform="rotate(-90 239.6 105.7)">DRAIN</text>
<text x="242.2" y="105.7" transform="rotate(-90 242.2 105.7)">SHIELD</text>
<text x="43.7" y="111.4">GND</text>
<text x="205" y="108.8">PWR_FLAG</text>
<text x="233.9" y="117.7">USB3_A</text>
<text x="236.3" y="115.2">J9</text>
<text x="208.8" y="121.5">PWR_FLAG</text>
<text x="228.3" y="124.1">VBUS</text>
<text x="18.9" y="126.6">+3V3</text>
<text x="228.3" y="129.1">D-</text>
<text x="228.3" y="131.7">D+</text>
<text x="228.3" y="136.8">SSRX-</text>
<text x="24.5" y="139.4">C7</text>
<text x="24.5" y="141.7">10u</text>
<text x="52.1" y="139.3">J23</text>
<text x="70" y="142.5">J1</text>
<text x="125.7" y="143.1">FID1</text>
<text x="134.6" y="143.1">FID2</text>
<text x="143.5" y="143.1">FID3</text>
<text x="198.3" y="139.3">J7</text>
<text x="228.3" y="139.3">SSRX+</text>
<text x="82.7" y="147.9">U1</text>
<text x="125.7" y="145.6">~</text>
<text x="134.6" y="145.6">~</text>
<text x="143.5" y="145.6">~</text>
<text x="228.3" y="144.4">SSTX-</text>
<text x="228.3" y="146.9">SSTX+</text>
<text x="238.4" y="147.6" transform="rotate(-90 238.4 147.6)">GND</text>
<text x="240.9" y="147.6" transform="rotate(-90 240.9 147.6)">DRAIN</text>
<text x="243.4" y="147.6" transform="rotate(-90 243.4 147.6)">SHIELD</text>
<text x="19.6" y="153.3">GND</text>
<text x="38.6" y="153.3">GND</text>
<text x="63.4" y="155.8">+3V3</text>
<text x="78.5" y="150.5">MAX98357A</text>
<text x="121.9" y="155.8">MH1</text>
<text x="130.8" y="155.8">MH3</text>
<text x="139.7" y="155.8">MH5</text>
<text x="148.6" y="155.8">MH7</text>
<text x="206.3" y="150.7">PWR_FLAG</text>
<text x="18.9" y="157.1">+3V3</text>
<text x="74.5" y="156.7" transform="rotate(-90 74.5 156.7)">OUTP</text>
<text x="77.1" y="156.8" transform="rotate(-90 77.1 156.8)">OUTN</text>
<text x="87.1" y="159.6">PAD</text>
<text x="121.9" y="158.3">M3</text>
<text x="130.8" y="158.3">M3</text>
<text x="139.7" y="158.3">M3</text>
<text x="148.6" y="158.3">M3</text>
<text x="71.6" y="162.2">VDD</text>
<text x="86.9" y="164.7">GND</text>
<text x="24.5" y="168.6">C8</text>
<text x="24.5" y="170.9">10u</text>
<text x="52.1" y="168.5">J22</text>
<text x="74.5" y="170.9" transform="rotate(-90 74.5 170.9)">DIN</text>
<text x="77.1" y="170.9" transform="rotate(-90 77.1 170.9)">BCLK</text>
<text x="79.6" y="170.9" transform="rotate(-90 79.6 170.9)">LRCLK</text>
<text x="84.7" y="170.9" transform="rotate(-90 84.7 170.9)">~{SD_MODE}</text>
<text x="87.2" y="170.9" transform="rotate(-90 87.2 170.9)">GAIN_SLOT</text>
<text x="91.3" y="168.5">+3V3</text>
<text x="101.6" y="168.5">GND</text>
<text x="131.3" y="169.8">GND</text>
<text x="121.9" y="179.9">MH9</text>
<text x="130.8" y="179.9">MH10</text>
<text x="139.7" y="179.9">MH11</text>
<text x="148.6" y="179.9">MH12</text>
<text x="19.6" y="182.5">GND</text>
<text x="38.6" y="182.5">GND</text>
<text x="121.9" y="182.5">M2.5</text>
<text x="130.8" y="182.5">M2.5</text>
<text x="139.7" y="182.5">M2.5</text>
<text x="148.6" y="182.5">M2.5</text>
<text x="131.3" y="193.9">GND</text>
</g>
<g font-size="1.8" fill="#a90000">
<text x="212" y="22.6">1</text>
<text x="259" y="23.9">1</text>
<text x="212" y="25.1">2</text>
<text x="212" y="27.7">3</text>
<text x="259" y="26.4">2</text>
<text x="259" y="29">3</text>
<text x="212" y="30.2">4</text>
<text x="212" y="32.8">5</text>
<text x="212" y="35.3">6</text>
<text x="259" y="31.5">4</text>
<text x="259" y="34">5</text>
<text x="212" y="37.8">7</text>
<text x="212" y="40.4">8</text>
<text x="259" y="36.6">6</text>
<text x="259" y="39.1">7</text>
<text x="259" y="41.7">8</text>
<text x="211.4" y="45.5">10</text>
<text x="212" y="42.9">9</text>
<text x="258.4" y="46.7">10</text>
<text x="259" y="44.2">9</text>
<text x="211.4" y="48">11</text>
<text x="211.4" y="50.5">12</text>
<text x="211.4" y="53.1">13</text>
<text x="258.4" y="49.3">11</text>
<text x="258.4" y="51.8">12</text>
<text x="211.4" y="55.6">14</text>
<text x="211.4" y="58.2">15</text>
<text x="258.4" y="54.4">13</text>
<text x="258.4" y="56.9">14</text>
<text x="258.4" y="59.4">15</text>
<text x="125.7" y="82.3">1</text>
<text x="173.9" y="82.3">1</text>
<text x="224.1" y="81">1</text>
<text x="73.6" y="87.4">1</text>
<text x="73.6" y="89.9">2</text>
<text x="125.7" y="84.8">2</text>
<text x="125.7" y="87.4">3</text>
<text x="125.7" y="89.9">4</text>
<text x="173.9" y="84.8">2</text>
<text x="173.9" y="87.4">3</text>
<text x="173.9" y="89.9">4</text>
<text x="200.6" y="86.1">1</text>
<text x="200.6" y="88.6">2</text>
<text x="224.1" y="86.1">2</text>
<text x="224.1" y="88.6">3</text>
<text x="73.6" y="92.5">3</text>
<text x="73.6" y="95">4</text>
<text x="125.7" y="92.5">5</text>
<text x="125.7" y="95">6</text>
<text x="173.9" y="92.5">5</text>
<text x="173.9" y="95">6</text>
<text x="200.6" y="91.2">3</text>
<text x="200.6" y="93.7">4</text>
<text x="224.1" y="93.7">5</text>
<text x="48.2" y="98.8">1</text>
<text x="48.2" y="101.3">2</text>
<text x="125.7" y="97.5">7</text>
<text x="125.7" y="100.1">8</text>
<text x="173.9" y="97.5">7</text>
<text x="173.9" y="100.1">8</text>
<text x="200.6" y="96.3">5</text>
<text x="200.6" y="98.8">6</text>
<text x="200.6" y="101.3">7</text>
<text x="224.1" y="96.3">6</text>
<text x="224.1" y="101.3">8</text>
<text x="200.6" y="103.9">8</text>
<text x="224.1" y="103.9">9</text>
<text x="236" y="108.7" transform="rotate(-90 236 108.7)">4</text>
<text x="238.5" y="108.7" transform="rotate(-90 238.5 108.7)">7</text>
<text x="241" y="109.3" transform="rotate(-90 241 109.3)">10</text>
<text x="225.4" y="122.9">1</text>
<text x="204.4" y="128">1</text>
<text x="204.4" y="130.6">2</text>
<text x="225.4" y="128">2</text>
<text x="225.4" y="130.6">3</text>
<text x="46.9" y="133.1">1</text>
<text x="46.9" y="135.6">2</text>
<text x="204.4" y="133.1">3</text>
<text x="204.4" y="135.6">4</text>
<text x="225.4" y="135.6">5</text>
<text x="46.9" y="138.2">3</text>
<text x="46.9" y="140.7">4</text>
<text x="46.9" y="143.3">5</text>
<text x="204.4" y="138.2">5</text>
<text x="204.4" y="140.7">6</text>
<text x="204.4" y="143.3">7</text>
<text x="225.4" y="138.2">6</text>
<text x="225.4" y="143.3">8</text>
<text x="46.9" y="145.8">6</text>
<text x="73.4" y="144.9" transform="rotate(-90 73.4 144.9)">2</text>
<text x="75.9" y="144.9" transform="rotate(-90 75.9 144.9)">1</text>
<text x="204.4" y="145.8">8</text>
<text x="225.4" y="145.8">9</text>
<text x="73.4" y="150.6" transform="rotate(-90 73.4 150.6)">9</text>
<text x="75.9" y="151.2" transform="rotate(-90 75.9 151.2)">10</text>
<text x="237.2" y="150.6" transform="rotate(-90 237.2 150.6)">4</text>
<text x="239.8" y="150.6" transform="rotate(-90 239.8 150.6)">7</text>
<text x="242.3" y="151.2" transform="rotate(-90 242.3 151.2)">10</text>
<text x="69.1" y="161">7</text>
<text x="91.4" y="158.5">17</text>
<text x="46.9" y="162.3">1</text>
<text x="46.9" y="164.8">2</text>
<text x="46.9" y="167.4">3</text>
<text x="92" y="163.6">3</text>
<text x="46.9" y="169.9">4</text>
<text x="46.9" y="172.5">5</text>
<text x="73.4" y="173.4" transform="rotate(-90 73.4 173.4)">1</text>
<text x="83.6" y="173.4" transform="rotate(-90 83.6 173.4)">4</text>
<text x="86.1" y="173.4" transform="rotate(-90 86.1 173.4)">2</text>
<text x="46.9" y="175">6</text>
<text x="75.9" y="174" transform="rotate(-90 75.9 174)">16</text>
<text x="78.5" y="174" transform="rotate(-90 78.5 174)">14</text>
</g>
<g font-size="1.8" fill="#0f0f0f">
<text x="72.7" y="28.5">VBUS_EN</text>
<text x="47" y="42.4">CAM_GPIO0</text>
<text x="47" y="45">CAM_GPIO1</text>
<text x="244.6" y="52.6">CAM_GPIO1</text>
<text x="244.6" y="50">CAM_GPIO0</text>
<text x="170.2" y="72.9">VBUS_EN</text>
<text x="206.6" y="88.6">USB3-0-D_N</text>
<text x="206.6" y="91.1">USB3-0-D_P</text>
<text x="207.8" y="130.5">USB3-1-D_N</text>
<text x="207.9" y="133">USB3-1-D_P</text>
</g>
<g font-size="1.8" fill="#2fe600">
<text x="197.2" y="25.9">MIPI0_D1_N</text>
<text x="197.3" y="28.5">MIPI0_D1_P</text>
<text x="244.2" y="27.2">MIPI1_D0_N</text>
<text x="244.2" y="29.7">MIPI1_D0_P</text>
<text x="122.2" y="33.5">MIPI1_C_N</text>
<text x="134.8" y="33.9">MIPI1_C_N</text>
<text x="156.3" y="33.9">MIPI0_C_N</text>
<text x="168.9" y="33.5">MIPI0_C_N</text>
<text x="198.4" y="33.5">MIPI0_C_N</text>
<text x="244.2" y="34.8">MIPI1_D1_N</text>
<text x="121" y="38.6">MIPI1_D0_N</text>
<text x="121.1" y="41.2">MIPI1_D0_P</text>
<text x="122.3" y="36.1">MIPI1_C_P</text>
<text x="134.8" y="36.4">MIPI1_C_P</text>
<text x="134.8" y="39">MIPI1_D0_N</text>
<text x="134.8" y="41.5">MIPI1_D0_P</text>
<text x="155.1" y="39">MIPI0_D0_N</text>
<text x="155.2" y="41.5">MIPI0_D0_P</text>
<text x="156.4" y="36.4">MIPI0_C_P</text>
<text x="168.9" y="41.2">MIPI0_D0_P</text>
<text x="168.9" y="36.1">MIPI0_C_P</text>
<text x="168.9" y="38.6">MIPI0_D0_N</text>
<text x="197.2" y="41.2">MIPI0_D0_N</text>
<text x="198.5" y="36.1">MIPI0_C_P</text>
<text x="244.2" y="37.3">MIPI1_D1_P</text>
<text x="121" y="43.7">MIPI1_D1_N</text>
<text x="121.1" y="46.2">MIPI1_D1_P</text>
<text x="134.8" y="44">MIPI1_D1_N</text>
<text x="134.8" y="46.6">MIPI1_D1_P</text>
<text x="155.1" y="44">MIPI0_D1_N</text>
<text x="155.2" y="46.6">MIPI0_D1_P</text>
<text x="168.9" y="46.2">MIPI0_D1_P</text>
<text x="168.9" y="43.7">MIPI0_D1_N</text>
<text x="197.3" y="43.7">MIPI0_D0_P</text>
<text x="245.4" y="42.4">MIPI1_C_N</text>
<text x="245.5" y="45">MIPI1_C_P</text>
<text x="134.8" y="49.1">MIPI1_D2_N</text>
<text x="134.8" y="51.7">MIPI1_D2_P</text>
<text x="155.1" y="49.1">MIPI0_D2_N</text>
<text x="155.2" y="51.7">MIPI0_D2_P</text>
<text x="134.8" y="54.2">MIPI1_D3_N</text>
<text x="134.8" y="56.7">MIPI1_D3_P</text>
<text x="155.1" y="54.2">MIPI0_D3_N</text>
<text x="155.2" y="56.7">MIPI0_D3_P</text>
</g>
<g font-size="1.8" fill="#0c00ff">
<text x="34" y="35.2">I2C0_SDA</text>
<text x="34" y="32.6">I2C0_SCL</text>
<text x="47" y="32.3">SCL0</text>
<text x="47" y="34.8">SDA0</text>
<text x="34" y="40.2">I2C1_SDA</text>
<text x="34" y="37.7">I2C1_SCL</text>
<text x="47" y="39.9">SDA1</text>
<text x="47" y="37.3">SCL1</text>
<text x="203.3" y="51.3">SDA0</text>
<text x="203.4" y="48.8">SCL0</text>
<text x="250.3" y="57.7">SDA1</text>
<text x="250.3" y="55.1">SCL1</text>
<text x="34" y="63.1">I2C2_SDA</text>
<text x="34" y="65.6">I2C2_SCL</text>
<text x="85.3" y="65.6">BNO_SCL</text>
<text x="85.3" y="63.1">BNO_SDA</text>
<text x="34" y="70.7">I2C3_SDA</text>
<text x="85.3" y="70.7">SENSOR_SDA</text>
<text x="34" y="73.3">I2C3_SCL</text>
<text x="85.3" y="73.3">SENSOR_SCL</text>
</g>
<g font-size="1.8" fill="#725600">
<text x="83.8" y="39.1">File:</text>
<text x="89" y="39.1">psu.kicad_sch</text>
<text x="83.8" y="82.3">File:</text>
<text x="89" y="82.3">peripherals.kicad_sch</text>
<text x="17.8" y="106.5">File:</text>
<text x="23" y="106.5">gpio.kicad_sch</text>
<text x="133.3" y="107.7">File:</text>
<text x="138.6" y="107.7">high-speed-serial.kicad_sch</text>
</g>
<g font-size="1.8" fill="#00c8f5">
<text x="33.5" y="50.4">UART3_RX</text>
<text x="33.8" y="52.9">UART3_TX</text>
<text x="85.3" y="52.9">SERVO_RX</text>
<text x="85.3" y="50.4">SERVO_TX</text>
<text x="134.8" y="91">USB3-0-RX_N</text>
<text x="134.8" y="93.6">USB3-0-RX_P</text>
<text x="151.8" y="91">USB3-1-RX_N</text>
<text x="151.9" y="93.6">USB3-1-RX_P</text>
<text x="205.4" y="93.6">USB3-0-RX_N</text>
<text x="134.8" y="96.1">USB3-0-TX_N</text>
<text x="134.8" y="98.7">USB3-0-TX_P</text>
<text x="152.1" y="96.1">USB3-1-TX_N</text>
<text x="152.2" y="98.7">USB3-1-TX_P</text>
<text x="205.4" y="96.2">USB3-0-RX_P</text>
<text x="205.7" y="98.7">USB3-0-TX_N</text>
<text x="205.7" y="101.3">USB3-0-TX_P</text>
<text x="206.6" y="135.5">USB3-1-RX_N</text>
<text x="206.7" y="138.1">USB3-1-RX_P</text>
<text x="206.9" y="140.6">USB3-1-TX_N</text>
<text x="207" y="143.2">USB3-1-TX_P</text>
</g>
<g font-size="1.8" fill="#f0e803">
<text x="33.8" y="83.4">I2S0_SDO</text>
<text x="47" y="83.1">I2S0_SDO</text>
<text x="32.8" y="86">I2S0_SCLK</text>
<text x="34.9" y="88.5">I2S0_WS</text>
<text x="47" y="88.1">I2S0_WS</text>
<text x="47" y="85.6">I2S0_SCLK</text>
<text x="33.3" y="91">I2S0_SDI0</text>
<text x="33.3" y="93.6">I2S0_SDI1</text>
<text x="47" y="93.2">I2S0_SDI1</text>
<text x="47" y="90.7">I2S0_SDI0</text>
<text x="31.7" y="136.4">I2S0_SCLK</text>
<text x="32.2" y="141.5">I2S0_SDI1</text>
<text x="33.8" y="138.9">I2S0_WS</text>
<text x="31.7" y="165.6">I2S0_SCLK</text>
<text x="32.2" y="170.7">I2S0_SDI0</text>
<text x="33.8" y="168.2">I2S0_WS</text>
<text x="61.9" y="175.8">I2S0_SDO</text>
<text x="66" y="178.3">I2S0_SCLK</text>
<text x="70.7" y="180.9">I2S0_WS</text>
</g>
<g font-size="1.8" fill="#0000c2">
<text x="44.9" y="130.9">CHANNEL</text>
<text x="47.1" y="128.9">LEFT</text>
<text x="44.4" y="160.9">CHANNEL</text>
<text x="46" y="158.8">RIGHT</text>
</g>
</svg>
